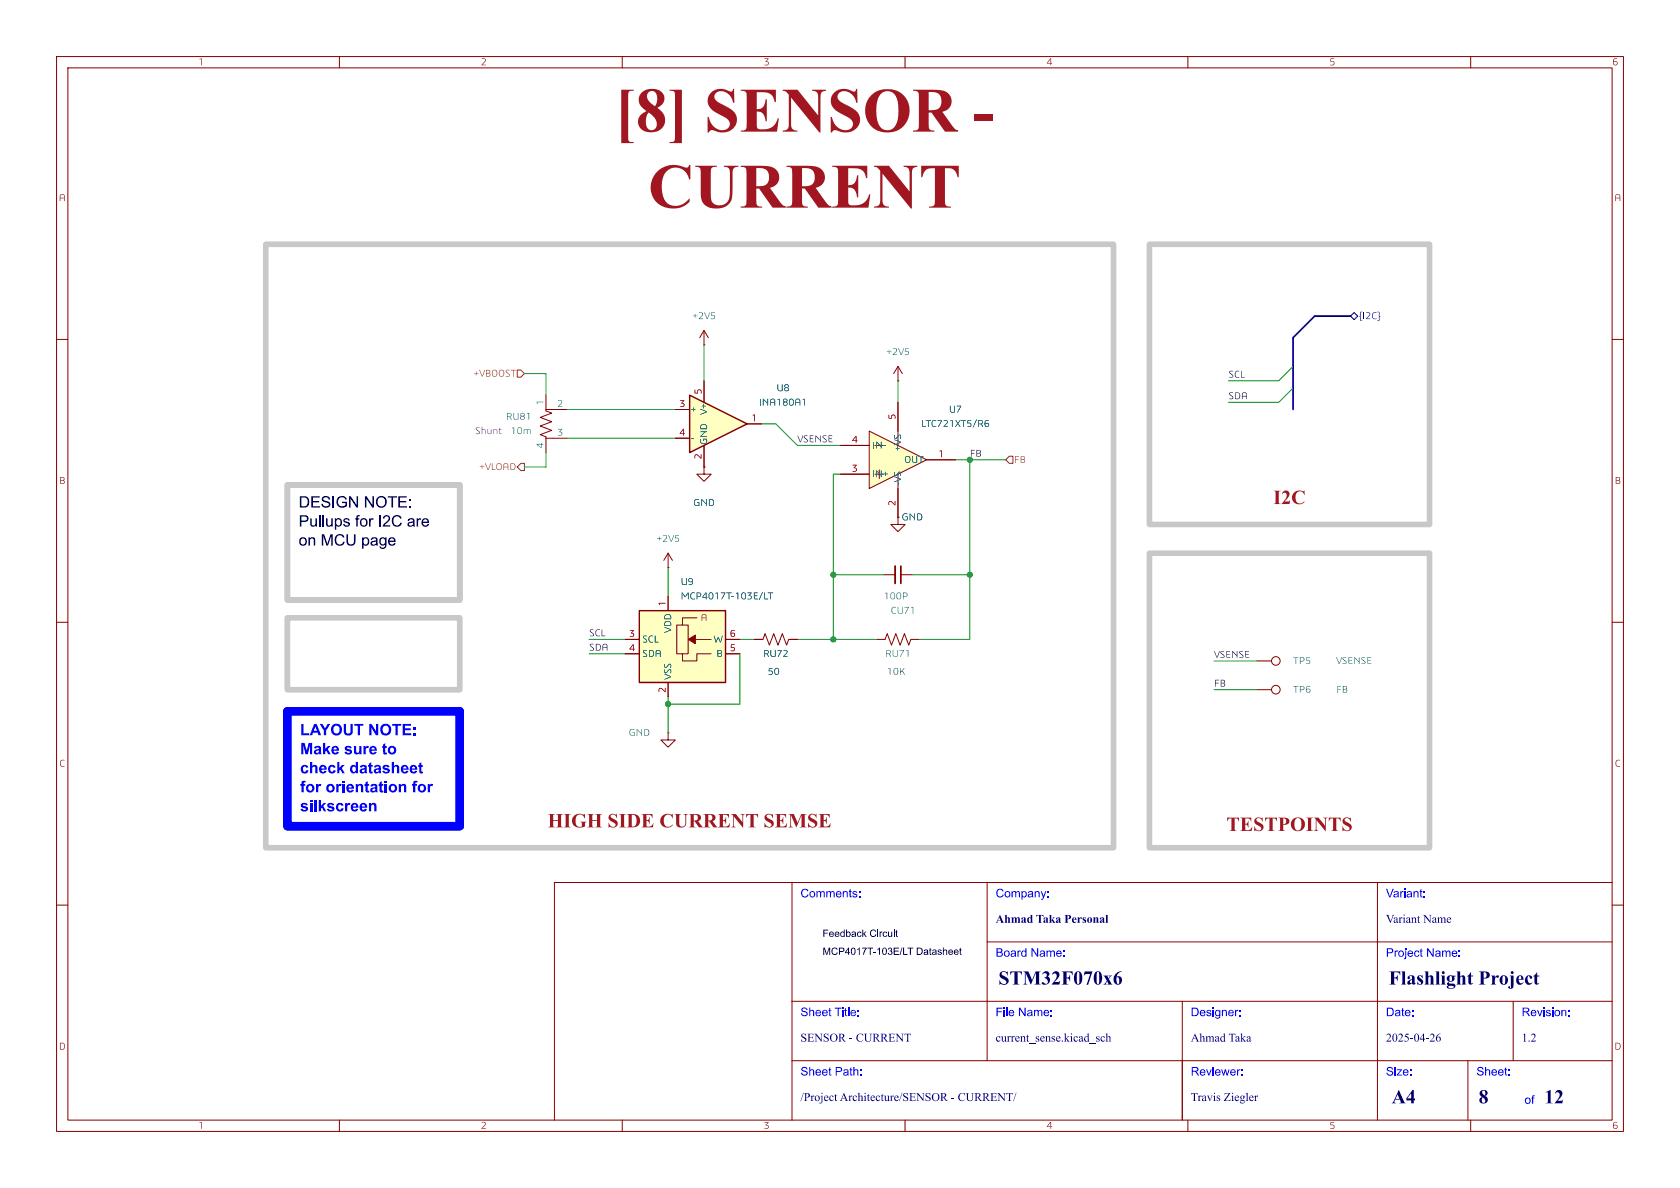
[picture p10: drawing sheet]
<svg xmlns="http://www.w3.org/2000/svg" width="297mm" height="210mm" viewBox="0 0 297 210" stroke-linecap="round" stroke-linejoin="round" font-family="sans-serif">
<g fill="none" stroke="#840000" stroke-width=".18">
<path d="M10 10h277v190h-277zM12 12h273v186h-273zM60 10v2M110 10v2M160 10v2M210 10v2M260 10v2M10 60h2M285 60h2M124.5 82.6v1.2h1.2l-1.2 1.3-1.3-1.3h1.3M124.5 82.6h.1M10 110h2"/>
<path d="M222.2 116.8h2.6M285 110h2M140 156v42M174.5 156v31.5M243.5 156v42M285 156h-187v42M10 160h2M140 177h145M174.5 166.5h110.5M209 177v21M267.5 177v10.5M285 160h2"/>
<path d="M60 198v2M110 198v2M140 187.5h145M160 198v2M210 198v2M259.5 187.5v10.5M260 198v2"/>
<circle cx="225.6" cy="116.8" r=".76"/>
</g>
<path d="M121.9 69.9l10.2 5-10.2 5.1z" fill="#ffffc2"/>
<path d="M121.9 69.9l10.2 5-10.2 5.1z" fill="none" stroke="#840000" stroke-width=".25"/>
<path d="M119.4 72.4h2.5M119.4 77.5h2.5M124.5 67.3v3.8M124.5 78.7v3.9M132.1 74.9h2.5" fill="none" stroke="#840000" stroke-width=".18"/>
<path d="M153.7 76.2l10.1 5.1-10.1 5.1z" fill="#ffffc2"/>
<g fill="none" stroke="#840000" stroke-width=".18">
<path d="M96.5 69.9v2.7l1 .4-2 .8 2 .7-2 .8 2 .8-2 .7 1 .4v2.8M96.5 77.5h3.8M96.5 72.4h3.8M148.6 78.7h5.1M153.7 76.2l10.1 5.1-10.1 5.1zM158.7 71.1v5.1M118.1 97.8l-.8 1.3M118.1 97.8l.8 1.3M118.1 97.8v2.5M148.6 83.8h5.1M158.7 86.4v5M163.8 81.3h5.1"/>
<path d="M118.1 100.3h.1M154.9 113h1.6l.3-1 .8 2 .8-2 .7 2 .8-2 .8 2 .3-1h1.6M156.2 101.6h2M159.3 101.6h2M118.1 129.5v1.3h1.3l-1.3 1.3-1.3-1.3h1.3M118.1 129.5h.1M222.2 121.9h2.6"/>
<circle cx="225.6" cy="121.9" r=".76"/>
</g>
<path d="M159.3 100.1v3" fill="none" stroke="#840000" stroke-width=".3"/>
<path d="M158.2 100.1v3" fill="none" stroke="#840000" stroke-width=".33"/>
<path d="M113 108h15.3v12.7h-15.3z" fill="#ffffc2"/>
<g fill="none" stroke="#840000" stroke-width=".18">
<path d="M124.5 58.4l-.8 1.3M124.5 58.4l.7 1.3M124.5 58.4v2.6M124.5 61h.1M158.7 67.3h.1M158.7 64.8l-.7 1.2M158.7 64.8l.8 1.2M158.7 64.8v2.5M158.7 91.4v1.3h1.3l-1.3 1.3-1.2-1.3h1.2M158.7 91.4h.1M110.5 113h2.5M110.5 115.6h2.5"/>
<path d="M118.1 105.4v2.6M119.6 110.5h2.1v5.1h-2.1zM120.6 115.6v1.2h2.6v-1.2h2.5M122.9 113h2.8M123.2 109.2h-2.6v1.3M128.3 113h2.5M128.3 115.6h2.5M133.3 113h1.6l.4-1 .7 2 .8-2 .7 2 .8-2 .8 2 .3-1h1.6M118.1 120.7v2.5"/>
</g>
<path d="M113 108h15.3v12.7h-15.3z" fill="none" stroke="#840000" stroke-width=".25"/>
<path d="M121.7 113l1.2-.7v1.5z" fill="#840000" stroke="#840000" stroke-width=".18"/>
<path d="M238.8 55.9l.6-.7 .6 .7-.6 .6z" fill="none" stroke="#000084" stroke-width=".18"/>
<path d="M91.4 65.4h.7l.6 .6-.6 .7h-.7zM92.1 81.9h.6v1.3h-.6l-.7-.6zM178.4 80.6h.7v1.3h-.7l-.6-.6z" fill="none" stroke="#725600" stroke-width=".18"/>
<path d="M238.8 55.9h-6.4l-3.8 3.8v12.7" fill="none" stroke="#000084" stroke-width=".3"/>
<g fill="none" stroke="#009600" stroke-width=".18">
<path d="M92.7 66h3.8v3.9M100.3 77.5h19.1M100.3 72.4h19.1M124.5 61v6.3M134.6 74.9h2.6l3.8 3.8h7.6M158.7 67.3v3.8M228.6 64.8l-2.5 2.5h-8.9M228.6 68.6l-2.5 2.5h-8.9M96.5 80v2.6h-3.8M148.6 83.8h-1.3v29.2M168.9 81.3h8.9M171.4 81.3v31.7h-8.8"/>
<path d="M104.1 113h6.4M104.1 115.6h6.4M118.1 100.3v5.1M130.8 115.6v8.9h-12.7M130.8 113h2.5M141 113h13.9M147.3 101.6h8.9M161.3 101.6h10.1M214.6 116.8h7.6M118.1 123.2v6.3M214.6 121.9h7.6"/>
</g>
<path d="M50.8 125.7h30.5v20.4h-30.5z" fill="none" stroke="#00f" stroke-width="1.5"/>
<g fill="#00f">
<path d="M53.3 128h.4v1.6h1v.4h-1.4z"/>
<path d="M55.5 128h.5l.8 2h-.5l-.1-.5h-.8l-.2 .5h-.4l.3-.8h.9l-.3-.8-.2 .8h-.4z"/>
<path d="M56.5 128h.5l.5 .8 .4-.8h.5l-.7 1.1v.9h-.4v-.9z"/>
<path d="M58.8 128.2a1 1 0 0 1 1.4 .1 1 1 0 0 1-.2 1.5 1 1 0 0 1-1.4-.3l-.1-.5h.4a.59 .59 0 0 0 .7 .7 .59 .59 0 0 0 .4-.9 .56 .56 0 0 0-.6-.5 .56 .56 0 0 0-.5 .7h-.4z"/>
<path d="M60.8 128h.4v1.1a.44 .44 0 0 0 .1 .5 .44 .44 0 0 0 .6 0l.1-1.6h.4v1.4a.8 .8 0 0 1-.8 .6 .8 .8 0 0 1-.8-.6z"/>
<path d="M62.6 128h1.6v.3h-.6v1.7h-.4v-1.7h-.6z"/>
<path d="M65.3 128h.4l.8 1.3v-1.3h.4v2h-.4l-.8-1.3v1.3h-.4z"/>
<path d="M67.5 128.2a1 1 0 0 1 1.4 .1 1 1 0 0 1-.2 1.5 1 1 0 0 1-1.4-.3l-.1-.5h.4a.59 .59 0 0 0 .7 .7 .59 .59 0 0 0 .4-.9 .56 .56 0 0 0-.6-.5 .56 .56 0 0 0-.5 .7h-.4z"/>
<path d="M69.3 128h1.6v.3h-.6v1.7h-.4v-1.7h-.6z"/>
<path d="M71.2 128h1.5v.3h-1.1v.5h1v.3h-1v.5h1.1v.4h-1.5z"/>
<path d="M73.1 128.5h.4v.4h-.4z"/>
<path d="M73.1 129.6h.4v.4h-.4z"/>
<path d="M53.2 131.3h.7l.3 1.4 .4-1.4h.6v2h-.4v-1.5l-.4 1.5h-.4l-.4-1.5v1.5h-.4z"/>
<path d="M57.1 131.3h.4v1.1l.5-.5h.4l-.5 .5 .6 .9h-.4l-.4-.6-.2 .2v.4h-.4z"/>
<path d="M67.7 131.6l.4-.2v.5h.3v.3h-.3v.8h.3l-.1 .4a.42 .42 0 0 1-.5-.1 .42 .42 0 0 1-.1-.5v-.6h-.1z"/>
<path d="M54.8 134.7h.4v.7a.52 .52 0 0 1 .6-.2 .52 .52 0 0 1 .3 .6v.9h-.4v-1a.27 .27 0 0 0-.3-.2 .27 .27 0 0 0-.2 .3v.9h-.4z"/>
<path d="M59.6 134.7h.4v1.1l.4-.6h.5l-.5 .6 .6 .9h-.5l-.3-.7-.2 .2v.5h-.4z"/>
<path d="M62 135.4a.56 .56 0 0 1 .9 0v-.7h.4v2h-.4v-.2a.6 .6 0 0 1-.7 .2 .6 .6 0 0 1-.3-.8h.4a.35 .35 0 0 0 .3 .5 .35 .35 0 0 0 .3-.4 .34 .34 0 0 0-.3-.5 .34 .34 0 0 0-.3 .4h-.4z"/>
<path d="M65.2 135l.4-.3v.5h.3v.4h-.3v.8h.3l-.1 .3a.42 .42 0 0 1-.4 0 .42 .42 0 0 1-.2-.5v-.6h-.1z"/>
<path d="M69.3 134.7h.3v.7a.52 .52 0 0 1 .7-.2 .52 .52 0 0 1 .3 .6v.9h-.4v-1a.27 .27 0 0 0-.3-.2 .27 .27 0 0 0-.2 .3l-.1 .9h-.3z"/>
<path d="M74.1 135l.4-.3v.5h.3v.4h-.3v.8h.3l-.1 .3a.42 .42 0 0 1-.5 0 .42 .42 0 0 1-.1-.5v-.6h-.2z"/>
<path d="M53.4 138.1h.7l-.1 .2-.3 .1v.2h.3v.3h-.3v1.2h-.4v-1.2h-.2v-.3h.2z"/>
<path d="M64.6 138.3l.4-.2v.5h.3v.3h-.3v.8h.3l-.1 .4a.42 .42 0 0 1-.5-.1 .42 .42 0 0 1-.1-.5v-.6h-.2z"/>
<path d="M67.1 138.3l.4-.2v.5h.3v.3h-.3v.8h.3l-.1 .4a.42 .42 0 0 1-.5-.1 .42 .42 0 0 1-.1-.5v-.6h-.2z"/>
<path d="M73.2 138.1h.6v.2l-.4 .1v.2h.3v.3h-.3v1.2h-.4v-1.2h-.2v-.3h.2z"/>
</g>
<path d="M55.8 141.4v2" fill="none" stroke="#00f" stroke-width=".38"/>
<path d="M56.3 141.4h.4v1.1l.5-.5h.5l-.5 .5 .5 .9h-.4l-.4-.6-.2 .2v.4h-.4z" fill="#00f"/>
<path d="M47 43.2h149.8v106.7h-149.8zM203.2 43.2h49.5v49.5h-49.5zM50.8 85.7h30.5v20.3h-30.5zM203.2 97.8h49.5v52.1h-49.5zM50.8 109.2h30.5v12.7h-30.5z" fill="none" stroke="#c8c8c8" stroke-width="1"/>
<g fill="#000">
<path d="M53 87.7h.7a1.01 1.01 0 0 1 1 1 1.01 1.01 0 0 1-1 1h-.7v-.2h.7a.78 .78 0 0 0 .7-.8 .78 .78 0 0 0-.7-.8h-.4v1.6h-.3zM53 91.1h.8a.61 .61 0 0 1 .7 .6 .61 .61 0 0 1-.7 .6h-.5v.8h-.3v-1.1h.8a.37 .37 0 0 0 .5-.3 .37 .37 0 0 0-.5-.4h-.5v.7h-.3zM55 87.7h1.5v.2h-1.2v.7h1.1v.2h-1.1v.7h1.2v.2h-1.5zM54.8 91.6h.3v.8a.37 .37 0 0 0 .4 .5 .37 .37 0 0 0 .3-.5v-.8h.2v1.5h-.2v-.2a.52 .52 0 0 1-.6 .2 .52 .52 0 0 1-.4-.6zM57 87.9l.3-.2a.73 .73 0 0 1 1 .6h-.2a.46 .46 0 0 0-.5-.4 .46 .46 0 0 0-.4 .4l.1 .1a1.18 1.18 0 0 1 1.1 .7 .8 .8 0 0 1-.8 .7 .8 .8 0 0 1-.8-.7h.3a.55 .55 0 0 0 .5 .4 .55 .55 0 0 0 .5-.4l-.2-.2a1.02 1.02 0 0 1-1-.6zM56.9 94.4h.4l.6 1.8 .6-1.8h.3v2h-.2v-1.6l-.6 1.6h-.3l-.5-1.7v1.7h-.3zM57.6 91.6h.3v.8a.37 .37 0 0 0 .4 .5 .37 .37 0 0 0 .3-.5v-.8h.2v1.5h-.2v-.2a.52 .52 0 0 1-.6 .2 .52 .52 0 0 1-.4-.6zM59.2 91.6h.2v.2a.65 .65 0 0 1 .9 0 .65 .65 0 0 1 .1 .8 .57 .57 0 0 1-.4 .5 .57 .57 0 0 1-.6-.2v.7h-.2v-1.2h.2a.44 .44 0 0 0 .5 .5 .44 .44 0 0 0 .3-.7 .41 .41 0 0 0-.5-.4 .41 .41 0 0 0-.3 .6h-.2zM59.8 88a.92 .92 0 0 1 1.5 .3h-.2a.72 .72 0 0 0-1-.3 .72 .72 0 0 0-.3 1 .79 .79 0 0 0 1.3 .3v-.4h-.6v-.2h.8v.7a1.08 1.08 0 0 1-1.5 .1 1.08 1.08 0 0 1 0-1.5zM60.8 91.8l.2-.2a.57 .57 0 0 1 .8 .4h-.2a.28 .28 0 0 0-.3-.2 .28 .28 0 0 0-.3 .3 .81 .81 0 0 1 .9 .6 .62 .62 0 0 1-.6 .4 .62 .62 0 0 1-.6-.5h.2a.32 .32 0 0 0 .4 .3 .32 .32 0 0 0 .2-.3 .71 .71 0 0 1-.8-.7zM59.4 94.7a.88 .88 0 0 1 1.5 .3h-.3a.66 .66 0 0 0-.8-.3 .66 .66 0 0 0-.4 .9 .62 .62 0 0 0 .6 .6 .62 .62 0 0 0 .7-.5l.2 .1a.95 .95 0 0 1-1.3 .6 .95 .95 0 0 1-.4-1.4zM61.7 87.7h.3l1 1.6v-1.6h.3v2h-.3l-1-1.6v1.6h-.3z"/>
<path d="M61.3 94.4h.2v1.2a.54 .54 0 0 0 .5 .7 .54 .54 0 0 0 .6-.7v-1.2h.2v1.2a.79 .79 0 0 1-.8 .9 .79 .79 0 0 1-.7-.9zM63.1 91.1h.5v.2a.26 .26 0 0 0-.3 0 .26 .26 0 0 0-.1 .3h.3v.2h-.3v1.3h-.2v-1.3h-.2v-.2h.2zM63.8 91.8a.71 .71 0 0 1 1.1 .1 .71 .71 0 0 1-.2 1 .71 .71 0 0 1-1-.2l-.1-.3h.3a.46 .46 0 0 0 .5 .5 .46 .46 0 0 0 .3-.7 .43 .43 0 0 0-.5-.4 .43 .43 0 0 0-.3 .6h-.3zM64.5 87.7h.3l1 1.6v-1.6h.3v2h-.3l-1-1.6v1.6h-.3zM65.3 91.6h.2v.3l.2-.3h.3v.3a.32 .32 0 0 0-.4 0 .32 .32 0 0 0-.1 .4v.8h-.2zM66.7 88a.99 .99 0 0 1 1.5 .1 .99 .99 0 0 1-.2 1.4 .99 .99 0 0 1-1.4-.3l-.1-.4h.2a.72 .72 0 0 0 .9 .7 .72 .72 0 0 0 .5-1.1 .69 .69 0 0 0-.9-.5 .69 .69 0 0 0-.5 .9l-.2-.1zM67.9 91.2a.64 .64 0 0 1 1 .1 .64 .64 0 0 1-.3 .9l-.6 .7h1v.2h-1.3a1.95 1.95 0 0 1 .9-1.2 .39 .39 0 0 0-.1-.6 .39 .39 0 0 0-.5 .4h-.3zM68.6 87.7h1.6v.2h-.7v1.8h-.3v-1.8h-.6zM70.4 87.7h1.5v.2h-1.2v.7h1.1v.2h-1.1v.7h1.2v.2h-1.5zM69.5 91.3a.88 .88 0 0 1 1.5 .3l-.3 .1a.66 .66 0 0 0-.8-.4 .66 .66 0 0 0-.4 .9 .62 .62 0 0 0 .6 .7 .62 .62 0 0 0 .7-.5h.2a.95 .95 0 0 1-1.3 .6 .95 .95 0 0 1-.4-1.3zM72.3 88.3h.3v.3h-.3zM72.3 89.4h.3v.3h-.3z"/>
<path d="M72.2 91.7a.65 .65 0 0 1 .9 0 .65 .65 0 0 1 .2 .8l.1 .6h-.3v-.2a.57 .57 0 0 1-.6 .2 .57 .57 0 0 1-.5-.4h.3a.41 .41 0 0 0 .5 .2 .41 .41 0 0 0 .2-.5l-1 .3a.65 .65 0 0 1 .9-.5 .22 .22 0 0 0 .1-.3 .22 .22 0 0 0-.3-.1l-.3 .1-.1 .2h-.2zM73.7 91.6h.2v.3l.2-.3h.3v.3a.32 .32 0 0 0-.4 0 .32 .32 0 0 0-.1 .4v.8h-.2zM74.7 91.8a.68 .68 0 0 1 .8-.1 .68 .68 0 0 1 .4 .7h-1.1a.42 .42 0 0 0 .3 .5 .42 .42 0 0 0 .5-.3h.2a.69 .69 0 0 1-.8 .5 .69 .69 0 0 1-.5-.9h1.1a.41 .41 0 0 0-.4-.4 .41 .41 0 0 0-.4 .4h-.3z"/>
</g>
<path d="M58.9 87.7v2" fill="none" stroke="#000" stroke-width=".27"/>
<path d="M56.5 91.1v2M57.1 91.1v2" fill="none" stroke="#000" stroke-width=".25"/>
<path d="M67.2 91.1v2" fill="none" stroke="#000" stroke-width=".26"/>
<g fill="none" stroke="#840000" stroke-width=".18">
<path d="M119.4 72.4h2.5M119.4 77.5h2.5M124.5 67.3v3.8M124.5 78.7v3.9M132.1 74.9h2.5M148.6 78.7h5.1M158.7 71.1v5.1M124.5 82.6h.1M148.6 83.8h5.1M158.7 91.4h.1M158.7 86.4v5M163.8 81.3h5.1"/>
<path d="M110.5 113h2.5M110.5 115.6h2.5M118.1 105.4v2.6M128.3 113h2.5M128.3 115.6h2.5M133.3 113h1.3M139.7 113h1.3M118.1 120.7v2.5"/>
</g>
<g fill="#009600" stroke="#009600" stroke-width=".18">
<circle cx="147.3" cy="113" r=".46"/>
<circle cx="171.4" cy="101.6" r=".46"/>
<circle cx="147.3" cy="101.6" r=".46"/>
<circle cx="118.1" cy="124.5" r=".46"/>
<circle cx="171.4" cy="81.3" r=".46"/>
</g>
<g font-size="11.1" fill="#a21622">
<text x="108.7" y="26.2">[8] SENSOR-</text>
<text x="114.6" y="39.6">CURRENT</text>
</g>
<g font-size="3.5" fill="#a21622">
<text x="225.1" y="89.5">I2C</text>
<text x="96.8" y="146.7">HIGH SIDE CURRENT SEMSE</text>
<text x="216.8" y="147.3">TESTPOINTS</text>
</g>
<g font-size="3.5" fill="#00007f">
<text x="176.5" y="174.9">STM32F070x6</text>
<text x="245.5" y="174.9">FlashlightProject</text>
<text x="246" y="195.9">A4</text>
<text x="261.4" y="196">8</text>
<text x="273" y="196">12</text>
</g>
<text font-size="2.8" x="52.8" y="97.6">on MCU page</text>
<g font-size="2.8" fill="#00f">
<text x="53" y="134.5">Make sure to</text>
<text x="53" y="137.8">check datasheet</text>
<text x="53" y="141.2">for orientation for</text>
<text x="53" y="144.6">silkscreen</text>
</g>
<g font-size="2.1" fill="#00f">
<text x="141.5" y="159.2">Comments:</text>
<text x="176" y="159.2">Company:</text>
<text x="245" y="159.2">Variant:</text>
<text x="176" y="169.7">Board Name:</text>
<text x="245" y="169.7">Project Name:</text>
<text x="141.5" y="180.2">Sheet Title:</text>
<text x="176" y="180.2">File Name:</text>
<text x="210.5" y="180.2">Designer:</text>
<text x="245" y="180.2">Date:</text>
<text x="269" y="180.2">Revision:</text>
<text x="141.5" y="190.7">Sheet Path:</text>
<text x="210.5" y="190.7">Reviewer:</text>
<text x="245" y="190.7">Size:</text>
<text x="261" y="190.7">Sheet:</text>
<text x="269.5" y="195.7">of</text>
</g>
<g font-size="2.1" fill="#00007f">
<text x="176" y="163.7">AhmadTakaPersonal</text>
<text x="245" y="163.7">VariantName</text>
<text x="141.5" y="184.7">SENSOR- CURRENT</text>
<text x="176" y="184.7">current_sense.kicad_sch</text>
<text x="210.5" y="184.7">AhmadTaka</text>
<text x="245" y="184.7">2025-04-26</text>
<text x="269" y="184.7">1.2</text>
<text x="141.5" y="195.2">/ProjectArchitecture/SENSOR- CURRENT/</text>
<text x="210.5" y="195.2">TravisZiegler</text>
</g>
<g font-size="1.8" fill="#840000">
<text x="35" y="11.9">1</text>
<text x="85" y="11.9">2</text>
<text x="135" y="11.9">3</text>
<text x="185" y="11.9">4</text>
<text x="235" y="11.9">5</text>
<text x="285" y="11.9">6</text>
<text x="10.4" y="35.9">A</text>
<text x="285.4" y="35.9">A</text>
<text x="10.4" y="85.9">B</text>
<text x="285.4" y="85.9">B</text>
<text x="123.9" y="110.1">A</text>
<text x="10.5" y="135.9">C</text>
<text x="285.5" y="135.9">C</text>
<text x="10.4" y="185.9">D</text>
<text x="285.4" y="185.9">D</text>
<text x="35" y="199.9">1</text>
<text x="85" y="199.9">2</text>
<text x="135" y="199.9">3</text>
<text x="185" y="199.9">4</text>
<text x="235" y="199.9">5</text>
<text x="285" y="199.9">6</text>
</g>
<g font-size="1.8" fill="#006464">
<text x="122.4" y="56.8">+2V5</text>
<text x="156.6" y="63.1">+2V5</text>
<text x="96.3" y="71.7" transform="rotate(-90 96.3 71.7)">1</text>
<text x="137.3" y="69.5">U8</text>
<text x="89.4" y="74.6">RU81</text>
<text x="90.3" y="77.1">10m</text>
<text x="98.5" y="72.1">2</text>
<text x="98.5" y="77.2">3</text>
<text x="122" y="73.3">+</text>
<text x="125.4" y="73.3" transform="rotate(-90 125.4 73.3)">V+</text>
<text x="134.1" y="72">INA180A1</text>
<text x="162.8" y="75.8">LTC721XT5/R6</text>
<text x="167.7" y="73.3">U7</text>
<text x="96.3" y="79.3" transform="rotate(-90 96.3 79.3)">4</text>
<text x="122" y="78.4">-</text>
<text x="125.4" y="78.6" transform="rotate(-90 125.4 78.6)">GND</text>
<text x="154.2" y="79.6">IN-</text>
<text x="159.6" y="79.8" transform="rotate(-90 159.6 79.8)">+VS</text>
<text x="159.9" y="82.2">OUT</text>
<text x="122.6" y="89.8">GND</text>
<text x="154.2" y="84.7">IN+</text>
<text x="159.6" y="85.9" transform="rotate(-90 159.6 85.9)">-VS</text>
<text x="159.4" y="92.3">GND</text>
<text x="116" y="96.1">+2V5</text>
<text x="120.3" y="103.8">U9</text>
<text x="120.3" y="106.3">MCP4017T-103E/LT</text>
<text x="156.2" y="106.3">100P</text>
<text x="113.5" y="113.9">SCL</text>
<text x="119" y="111.9" transform="rotate(-90 119 111.9)">VDD</text>
<text x="126.2" y="113.9">W</text>
<text x="157.5" y="108.8">CU71</text>
<text x="113.5" y="116.5">SDA</text>
<text x="126.6" y="116.5">B</text>
<text x="134.9" y="116.5">RU72</text>
<text x="135.7" y="119.6">50</text>
<text x="156.5" y="116.5">RU71</text>
<text x="156.8" y="119.6">10K</text>
<text x="228.6" y="117.7">TP5</text>
<text x="236.2" y="117.7">VSENSE</text>
<text x="119" y="120.1" transform="rotate(-90 119 120.1)">VSS</text>
<text x="228.6" y="122.8">TP6</text>
<text x="236.2" y="122.8">FB</text>
<text x="111.2" y="130.4">GND</text>
</g>
<text font-size="1.8" fill="#000084" x="240.2" y="56.8">{I2C}</text>
<g font-size="1.8" fill="#725600">
<text x="83.6" y="66.9">+VBOOST</text>
<text x="84.7" y="83.4">+VLOAD</text>
<text x="179.3" y="82.2">FB</text>
</g>
<g font-size="1.8" fill="#a90000">
<text x="124.2" y="69.8" transform="rotate(-90 124.2 69.8)">5</text>
<text x="120.1" y="72.1">3</text>
<text x="120.1" y="77.2">4</text>
<text x="132.8" y="74.7">1</text>
<text x="158.5" y="74.2" transform="rotate(-90 158.5 74.2)">5</text>
<text x="124.2" y="81.2" transform="rotate(-90 124.2 81.2)">2</text>
<text x="150.6" y="78.5">4</text>
<text x="150.6" y="83.6">3</text>
<text x="165.8" y="81">1</text>
<text x="158.5" y="89.4" transform="rotate(-90 158.5 89.4)">2</text>
<text x="117.9" y="107.2" transform="rotate(-90 117.9 107.2)">1</text>
<text x="111.2" y="112.8">3</text>
<text x="129" y="112.8">6</text>
<text x="111.2" y="115.3">4</text>
<text x="129" y="115.3">5</text>
<text x="117.9" y="122.5" transform="rotate(-90 117.9 122.5)">2</text>
</g>
<g font-size="1.8" fill="#0f0f0f">
<text x="217.2" y="67">SCL</text>
<text x="217.2" y="70.8">SDA</text>
<text x="141" y="78.4">VSENSE</text>
<text x="171.4" y="80.9">FB</text>
<text x="104.1" y="112.7">SCL</text>
<text x="104.1" y="115.2">SDA</text>
<text x="214.6" y="116.5">VSENSE</text>
<text x="214.6" y="121.6">FB</text>
</g>
<text font-size="1.8" fill="#840084" x="84" y="77.1">Shunt</text>
<g font-size="1.8">
<text x="145.4" y="165.8">Feedback Circuit</text>
<text x="145.4" y="169">MCP4017T-103E/LT Datasheet</text>
</g>
</svg>
